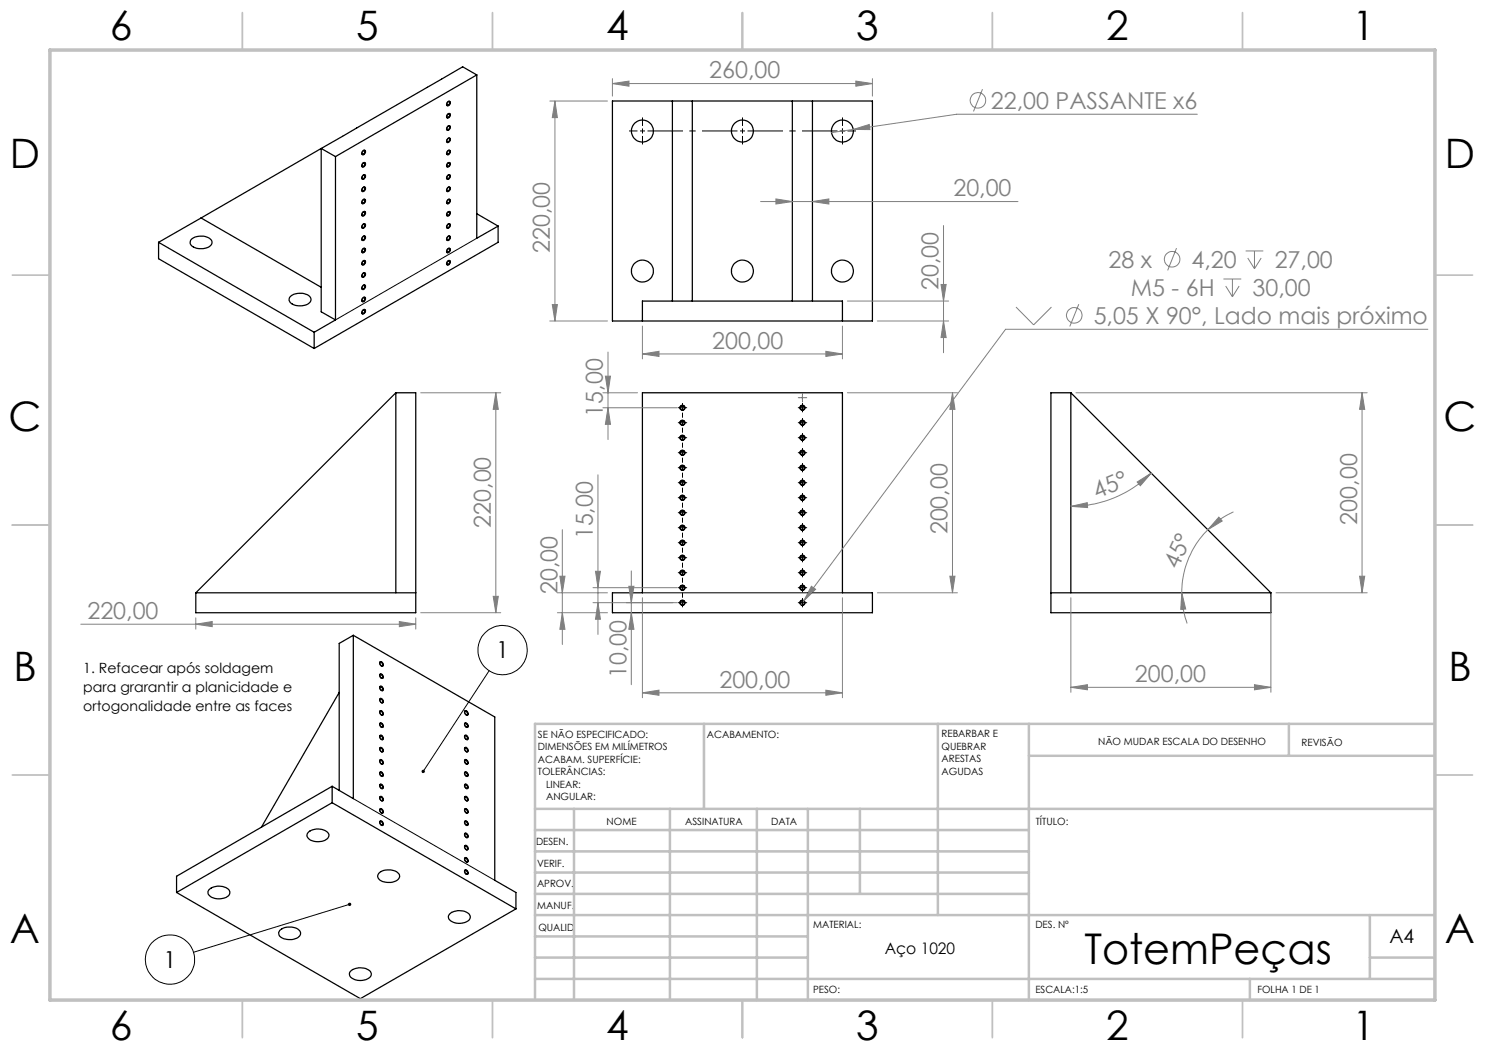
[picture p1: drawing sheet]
<svg xmlns="http://www.w3.org/2000/svg" width="297mm" height="210mm" viewBox="0 0 297 210" stroke-linecap="round" stroke-linejoin="round" font-family="sans-serif">
<g fill="none" stroke="#000" stroke-width=".25">
<path d="M95.4 15v32.7l4.2-2.5M95.4 15l-28.3 16.3M95.4 15l-2.9-1.6-28.3 16.3M64.2 29.7l2.9 1.6M64.2 29.7v32.7l2.9 1.6M64.2 29.7l-24 13.9M67.1 31.3v32.7M72.7 39.9h.1a.45 .45 0 0 1 .3 .5 .45 .45 0 0 1-.4 .3 .41 .41 0 0 1-.4-.4 .41 .41 0 0 1 .4-.4zM72.7 37.5l.1-.1a.45 .45 0 0 1 .3 .5 .45 .45 0 0 1-.4 .4 .42 .42 0 0 1-.3-.4 .42 .42 0 0 1 .3-.4zM72.7 35.1l.1-.1a.41 .41 0 0 1 .3 .4 .41 .41 0 0 1-.3 .4l-.1 .1a.42 .42 0 0 1-.3-.4 .42 .42 0 0 1 .3-.4zM72.7 32.6l.1-.1a.45 .45 0 0 1 .3 .5 .45 .45 0 0 1-.4 .4 .42 .42 0 0 1-.3-.4 .42 .42 0 0 1 .3-.4zM72.7 30.2l.1-.1a.41 .41 0 0 1 .3 .4 .41 .41 0 0 1-.3 .4l-.1 .1a.42 .42 0 0 1-.3-.4 .42 .42 0 0 1 .3-.4z"/>
<path d="M72.7 30.1h.1a.38 .38 0 0 1 .1 .5 .38 .38 0 0 1-.5 .1M72.7 32.6a.34 .34 0 0 1 .3 .3 .34 .34 0 0 1-.3 .4h-.2l-.1-.2M72.7 35h.1a.38 .38 0 0 1 .1 .5 .38 .38 0 0 1-.5 .1M72.7 37.5h.1a.37 .37 0 0 1 .1 .5 .37 .37 0 0 1-.5 .1v-.1M72.7 39.9h.1a.38 .38 0 0 1 .1 .5 .38 .38 0 0 1-.5 .1M89.5 37.6l.3-.2a.45 .45 0 0 1 .3 .5 .45 .45 0 0 1-.5 .4h-.2v-.2zM89.5 35.2l.3-.2a.41 .41 0 0 1 .3 .4 .41 .41 0 0 1-.3 .4h-.4zM89.5 32.7l.3-.2a.45 .45 0 0 1 .3 .5 .45 .45 0 0 1-.5 .4h-.2v-.2zM89.5 30.3l.3-.2a.41 .41 0 0 1 .3 .4 .41 .41 0 0 1-.3 .4h-.4zM89.5 25.4a.31 .31 0 0 1 .5-.2 .31 .31 0 0 1 0 .5l-.2 .3h-.4v-.2zM89.6 27.7l.2-.1a.45 .45 0 0 1 .3 .5 .45 .45 0 0 1-.5 .4 .41 .41 0 0 1-.3-.4 .41 .41 0 0 1 .3-.4zM89.6 22.8l.2-.1a.45 .45 0 0 1 .3 .5 .45 .45 0 0 1-.5 .4 .41 .41 0 0 1-.3-.4 .41 .41 0 0 1 .3-.4z"/>
<path d="M89.6 20.3h.2a.45 .45 0 0 1 .3 .5 .45 .45 0 0 1-.5 .4 .42 .42 0 0 1-.3-.4 .42 .42 0 0 1 .3-.5zM89.7 20.3h.1a.37 .37 0 0 1 .1 .5 .37 .37 0 0 1-.5 .1M89.7 22.8a.34 .34 0 0 1 .3 .3 .34 .34 0 0 1-.3 .4h-.2l-.1-.2M89.7 25.2h.1a.37 .37 0 0 1 .1 .5 .37 .37 0 0 1-.5 .1M89.7 27.7a.34 .34 0 0 1 .3 .3 .34 .34 0 0 1-.3 .4h-.2l-.1-.2M89.7 30.1h.1a.38 .38 0 0 1 .1 .5 .38 .38 0 0 1-.5 .1M89.7 32.6a.34 .34 0 0 1 .3 .3 .34 .34 0 0 1-.3 .4h-.2l-.1-.2M89.7 35h.1a.38 .38 0 0 1 .1 .5 .38 .38 0 0 1-.5 .1M89.7 37.5a.37 .37 0 0 1 .3 .4 .37 .37 0 0 1-.4 .3l-.2-.2M89.7 39.9h.1a.38 .38 0 0 1 .1 .5 .38 .38 0 0 1-.5 .1M122.5 20.2h52v44h-52zM134.5 20.2v40"/>
<path d="M138.5 20.2v40M158.5 20.2v40M162.5 20.2v40M31.7 48.5l31.1 18M31.7 48.5v3.2l31.1 18M38.3 47.9a3.2 3.2 0 0 1 4 .1 1.09 1.09 0 0 1-1 1.6 2.65 2.65 0 0 1-3.3-.9zM40.2 43.6l24 13.9M40.2 43.6l-8.5 4.9M58.1 59.3a3.1 3.1 0 0 1 4 .1 1.22 1.22 0 0 1-1.4 1.7 2.55 2.55 0 0 1-2.9-1l.1-.6zM72.7 59.5h.1a.45 .45 0 0 1 .3 .5 .45 .45 0 0 1-.4 .4 .42 .42 0 0 1-.3-.5 .42 .42 0 0 1 .3-.4zM72.7 57.1l.1-.1a.48 .48 0 0 1 .3 .6 .48 .48 0 0 1-.6 .3l-.1-.4zM72.7 54.6h.1a.45 .45 0 0 1 .3 .5 .45 .45 0 0 1-.4 .3 .42 .42 0 0 1-.3-.4 .42 .42 0 0 1 .3-.4z"/>
<path d="M72.7 52.2l.1-.1a.41 .41 0 0 1 .3 .4 .41 .41 0 0 1-.3 .4l-.1 .1a.42 .42 0 0 1-.3-.4 .42 .42 0 0 1 .3-.4zM72.7 49.7h.1a.45 .45 0 0 1 .3 .5 .45 .45 0 0 1-.4 .3 .41 .41 0 0 1-.4-.4 .41 .41 0 0 1 .4-.4zM72.7 47.3l.1-.1a.41 .41 0 0 1 .3 .4 .41 .41 0 0 1-.3 .4l-.1 .1a.42 .42 0 0 1-.3-.4 .42 .42 0 0 1 .3-.4zM72.7 44.8h.1a.45 .45 0 0 1 .3 .5 .45 .45 0 0 1-.4 .3 .41 .41 0 0 1-.4-.4 .41 .41 0 0 1 .4-.4zM72.7 42.4l.1-.1a.45 .45 0 0 1 .3 .5 .45 .45 0 0 1-.4 .4 .42 .42 0 0 1-.3-.4 .42 .42 0 0 1 .3-.4zM72.7 42.4h.1a.37 .37 0 0 1 .1 .5 .37 .37 0 0 1-.5 .1v-.1M72.7 44.8a.34 .34 0 0 1 .3 .4 .34 .34 0 0 1-.3 .3l-.2 .1-.1-.2M72.7 47.3l.1-.1a.38 .38 0 0 1 .1 .5 .38 .38 0 0 1-.5 .2v-.1M72.7 49.7a.34 .34 0 0 1 .3 .4 .34 .34 0 0 1-.3 .3h-.2l-.1-.1M72.7 52.2l.1-.1a.38 .38 0 0 1 .1 .6 .38 .38 0 0 1-.5 .1v-.1M72.7 54.6a.37 .37 0 0 1 .3 .4 .37 .37 0 0 1-.4 .3l-.2-.1M72.7 57.1l.1-.1a.38 .38 0 0 1 .1 .6 .38 .38 0 0 1-.5 .1v-.1"/>
<path d="M72.7 59.5h.1a.37 .37 0 0 1 .1 .5 .37 .37 0 0 1-.5 .1M89.5 52.3l.3-.2a.41 .41 0 0 1 .3 .4 .41 .41 0 0 1-.3 .4h-.4zM89.5 47.4l.4-.2a.49 .49 0 0 1 .1 .6 .49 .49 0 0 1-.6 .2zM89.5 42.5a.31 .31 0 0 1 .5-.2 .31 .31 0 0 1 0 .6l-.2 .2-.4 .1v-.2zM89.5 40.1l.3-.2a.48 .48 0 0 1 .2 .6 .48 .48 0 0 1-.6 .2v-.2zM89.6 49.7h.2a.45 .45 0 0 1 .3 .5 .45 .45 0 0 1-.5 .3 .41 .41 0 0 1-.3-.4 .41 .41 0 0 1 .3-.4zM89.6 44.8h.2a.45 .45 0 0 1 .3 .5 .45 .45 0 0 1-.5 .3 .41 .41 0 0 1-.3-.4 .41 .41 0 0 1 .3-.4zM89.7 42.4h.1a.37 .37 0 0 1 .1 .5 .37 .37 0 0 1-.5 .1v-.1M89.7 44.8a.34 .34 0 0 1 .3 .4 .34 .34 0 0 1-.3 .3l-.2 .1-.1-.2M89.7 47.3l.1-.1a.38 .38 0 0 1 .1 .5 .38 .38 0 0 1-.5 .2v-.1M89.7 49.7a.34 .34 0 0 1 .3 .4 .34 .34 0 0 1-.3 .3h-.2l-.1-.1M89.7 52.2l.1-.1a.38 .38 0 0 1 .1 .6 .38 .38 0 0 1-.5 .1v-.1"/>
<path d="M95.4 42.7l4.2 2.5M99.6 45.2v3.3l-36.8 21.2M62.8 66.5v3.2M67.1 64l-4.3 2.5M72.7 62l.1-.1a.45 .45 0 0 1 .3 .5 .45 .45 0 0 1-.4 .4 .41 .41 0 0 1-.4-.4 .41 .41 0 0 1 .4-.4zM72.7 62a.34 .34 0 0 1 .3 .3 .34 .34 0 0 1-.3 .3l-.2 .1-.1-.2M79.2 78.6h3.9v43.9h-43.9v-3.9M79.2 78.6v40M79.2 78.6l-40 40M128.5 78.6h40v40h6v3.9h-52v-3.9h6zM128.5 64.2v-4h40v4M214.2 78.6h-4v43.9h44v-3.9"/>
<path d="M214.2 78.6v40M214.2 78.6l40 40M39.2 118.6h43.9M210.2 118.6h44M67.8 138.5l-15.5 26.9M70.7 127.1l28.3 16.3v32.7l4.2 2.4v3.3M70.7 127.1v32.6l-4.3-2.4M70.7 127.1l-2.9 1.6v29.4M76 140v-.1a.37 .37 0 0 1 .5 .1 .37 .37 0 0 1-.1 .5h-.1M76 137.5a.38 .38 0 0 1 .5 .1 .38 .38 0 0 1-.1 .5h-.1M76 135.1v-.1a.37 .37 0 0 1 .5 .1 .37 .37 0 0 1-.1 .5h-.1M76 132.6a.38 .38 0 0 1 .5 .1 .38 .38 0 0 1-.1 .5h-.1"/>
<path d="M76 132.4a.49 .49 0 0 1 .6 .2 .49 .49 0 0 1-.1 .6l-.4-.2zM76.1 139.7a.52 .52 0 0 1 .5 .3 .52 .52 0 0 1-.1 .6 .64 .64 0 0 1-.4-.9zM76.1 137.3a.52 .52 0 0 1 .5 .3 .52 .52 0 0 1-.1 .5 .64 .64 0 0 1-.4-.8zM76.1 134.8a.52 .52 0 0 1 .5 .3 .52 .52 0 0 1-.1 .6 .64 .64 0 0 1-.4-.9zM66.4 157.3v3.2M66.4 157.3l-31.1 18v3.2M76 159.6v-.1a.38 .38 0 0 1 .5 .1 .38 .38 0 0 1-.1 .6l-.1-.1M76 157.1a.37 .37 0 0 1 .5 .1 .37 .37 0 0 1-.1 .5l-.1-.1M76 154.6a.38 .38 0 0 1 .5 .1 .38 .38 0 0 1-.1 .5h-.1M76 152.2v-.1a.41 .41 0 0 1 .5 .2 .41 .41 0 0 1-.1 .5h-.1M76 149.7a.38 .38 0 0 1 .5 .1 .38 .38 0 0 1-.1 .5h-.1M76 147.3v-.1a.41 .41 0 0 1 .5 .2 .41 .41 0 0 1-.1 .5h-.1"/>
<path d="M76 144.8a.38 .38 0 0 1 .5 0 .38 .38 0 0 1 0 .5l-.2 .1M76 142.4a.38 .38 0 0 1 .5 .1 .38 .38 0 0 1-.1 .5h-.1M76 147.1a.48 .48 0 0 1 .6 .2 .48 .48 0 0 1-.1 .6l-.4-.2zM76 142.2a.49 .49 0 0 1 .6 .2 .49 .49 0 0 1-.1 .6l-.4-.2zM76.1 159.3a.52 .52 0 0 1 .5 .3 .52 .52 0 0 1-.1 .6 .64 .64 0 0 1-.4-.9zM76.1 156.8a.52 .52 0 0 1 .5 .3 .52 .52 0 0 1-.1 .6 .64 .64 0 0 1-.4-.9zM76.1 154.4a.52 .52 0 0 1 .5 .3 .52 .52 0 0 1-.1 .6 .64 .64 0 0 1-.4-.9zM76.1 151.9a.54 .54 0 0 1 .5 .3 .54 .54 0 0 1-.1 .7 .66 .66 0 0 1-.4-1zM76.1 149.5a.52 .52 0 0 1 .5 .3 .52 .52 0 0 1-.1 .6 .64 .64 0 0 1-.4-.9zM76.1 144.6a.52 .52 0 0 1 .5 .3 .52 .52 0 0 1-.1 .6 .64 .64 0 0 1-.4-.9zM92.9 159.6v-.1a.38 .38 0 0 1 .6 .1 .38 .38 0 0 1-.2 .6l-.1-.1M92.9 157.1a.37 .37 0 0 1 .5 .1 .37 .37 0 0 1-.1 .5l-.1-.1"/>
<path d="M92.9 154.6a.38 .38 0 0 1 .6 .1 .38 .38 0 0 1-.2 .5h-.1M92.9 152.2a.37 .37 0 0 1 .5 .1 .37 .37 0 0 1-.1 .5h-.1M92.9 149.7a.38 .38 0 0 1 .6 .1 .38 .38 0 0 1-.2 .5h-.1M92.9 147.3l.1-.1a.41 .41 0 0 1 .4 .2 .41 .41 0 0 1-.1 .5h-.1M92.9 144.8a.38 .38 0 0 1 .5 0 .38 .38 0 0 1 .1 .5l-.3 .1M92.9 142.4a.38 .38 0 0 1 .6 .1 .38 .38 0 0 1-.2 .5h-.1M93 159.4a.49 .49 0 0 1 .5 .2 .49 .49 0 0 1 0 .6l-.4-.2zM93 147.1a.48 .48 0 0 1 .6 .2 .48 .48 0 0 1-.1 .6l-.4-.2zM93 142.2a.48 .48 0 0 1 .6 .2 .48 .48 0 0 1-.1 .6l-.4-.2zM93 156.8a.52 .52 0 0 1 .5 .3 .52 .52 0 0 1 0 .6 .64 .64 0 0 1-.5-.9zM93 154.4a.52 .52 0 0 1 .5 .3 .52 .52 0 0 1 0 .6 .64 .64 0 0 1-.5-.9zM93 151.9a.52 .52 0 0 1 .5 .3 .52 .52 0 0 1 0 .6 .64 .64 0 0 1-.5-.9z"/>
<path d="M93 149.5a.52 .52 0 0 1 .5 .3 .52 .52 0 0 1 0 .6 .64 .64 0 0 1-.5-.9zM93 144.6a.52 .52 0 0 1 .5 .3 .52 .52 0 0 1 0 .6 .64 .64 0 0 1-.5-.9zM35.3 178.5l36.8 21.2 31.1-17.9M41.8 177.9a2.95 2.95 0 0 1 4.1 .3 1.18 1.18 0 0 1-1.3 1.5 2.68 2.68 0 0 1-3-1v-.4zM61.6 166.5a2.95 2.95 0 0 1 4.1 .2 1.27 1.27 0 0 1-1.3 1.6 2.43 2.43 0 0 1-3-1.2zM66.4 160.5l36.8 21.3M66.4 160.5l-31.1 18M75.8 174.7a3.1 3.1 0 0 1 4.1 .2 1.27 1.27 0 0 1-1.3 1.5 2.77 2.77 0 0 1-3-.9v-.5zM76 164.5v-.1a.38 .38 0 0 1 .5 .1 .38 .38 0 0 1-.1 .6l-.1-.1M76 162a.37 .37 0 0 1 .5 .1 .37 .37 0 0 1-.1 .5h-.1M76.1 164.2a.52 .52 0 0 1 .5 .3 .52 .52 0 0 1-.1 .6 .64 .64 0 0 1-.4-.9zM76.1 161.7a.52 .52 0 0 1 .5 .3 .52 .52 0 0 1-.1 .6 .64 .64 0 0 1-.4-.9z"/>
<path d="M92.9 174.3v-.1a.37 .37 0 0 1 .5 .1 .37 .37 0 0 1-.1 .5h-.1M92.9 171.8a.38 .38 0 0 1 .6 .1 .38 .38 0 0 1-.2 .5h-.1M92.9 169.4l.1-.2a.41 .41 0 0 1 .4 .2 .41 .41 0 0 1-.1 .5h-.1M92.9 166.9a.39 .39 0 0 1 .5 0 .39 .39 0 0 1 .1 .5l-.3 .1M92.9 164.5l.1-.2a.41 .41 0 0 1 .4 .2 .41 .41 0 0 1-.1 .5h-.1M92.9 162a.38 .38 0 0 1 .5 0 .38 .38 0 0 1 .1 .5l-.3 .1M93 171.6a.49 .49 0 0 1 .5 .2 .49 .49 0 0 1 0 .6l-.4-.2zM93 169.2a.49 .49 0 0 1 .5 .1 .49 .49 0 0 1 .1 .6 .49 .49 0 0 1-.6-.1 .49 .49 0 0 1 0-.6zM93 164.3a.48 .48 0 0 1 .6 .2 .48 .48 0 0 1-.1 .6l-.4-.2zM93 174a.52 .52 0 0 1 .5 .3 .52 .52 0 0 1 0 .6 .64 .64 0 0 1-.5-.9zM93 166.6a.52 .52 0 0 1 .5 .3 .52 .52 0 0 1 0 .6 .64 .64 0 0 1-.5-.9zM93 161.7a.52 .52 0 0 1 .5 .3 .52 .52 0 0 1 0 .6 .64 .64 0 0 1-.5-.9z"/>
<path d="M56 186.1a3.2 3.2 0 0 1 3.9 .1 1.03 1.03 0 0 1-.8 1.5 3.1 3.1 0 0 1-3.3-.6l-.1-.6zM70.1 194.3a2.95 2.95 0 0 1 4.1 .2 1.12 1.12 0 0 1-1 1.4 2.66 2.66 0 0 1-3.3-.9v-.3zM89.9 182.8a2.95 2.95 0 0 1 4.1 .3 1.2 1.2 0 0 1-1.3 1.5 2.62 2.62 0 0 1-3-1v-.4z"/>
<circle cx="128.5" cy="26.2" r="2.19"/>
<circle cx="148.5" cy="26.2" r="2.19"/>
<circle cx="168.5" cy="26.2" r="2.19"/>
<circle cx="128.5" cy="54.2" r="2.19"/>
<circle cx="148.5" cy="54.2" r="2.19"/>
<circle cx="168.5" cy="54.2" r="2.19"/>
<circle cx="136.5" cy="93.6" r=".5"/>
<circle cx="136.5" cy="96.6" r=".5"/>
<circle cx="136.5" cy="99.6" r=".5"/>
<circle cx="136.5" cy="84.6" r=".49"/>
<circle cx="136.5" cy="81.6" r=".49"/>
<circle cx="136.5" cy="87.6" r=".49"/>
<circle cx="136.5" cy="90.5" r=".49"/>
<circle cx="136.5" cy="87.6" r=".42"/>
<circle cx="136.5" cy="99.6" r=".42"/>
<circle cx="136.5" cy="84.6" r=".42"/>
<circle cx="136.5" cy="90.6" r=".42"/>
<circle cx="136.5" cy="93.6" r=".42"/>
<circle cx="136.5" cy="96.6" r=".42"/>
<circle cx="136.5" cy="81.6" r=".41"/>
<circle cx="160.5" cy="93.6" r=".5"/>
<circle cx="160.5" cy="96.6" r=".5"/>
<circle cx="160.5" cy="99.6" r=".5"/>
<circle cx="160.5" cy="84.6" r=".49"/>
<circle cx="160.5" cy="81.6" r=".49"/>
<circle cx="160.5" cy="87.6" r=".49"/>
<circle cx="160.5" cy="90.5" r=".49"/>
<circle cx="160.5" cy="87.6" r=".42"/>
<circle cx="160.5" cy="84.6" r=".42"/>
<circle cx="160.5" cy="90.6" r=".42"/>
<circle cx="160.5" cy="99.6" r=".42"/>
<circle cx="160.5" cy="93.6" r=".42"/>
<circle cx="160.5" cy="96.6" r=".42"/>
<circle cx="160.5" cy="81.6" r=".41"/>
<circle cx="136.5" cy="108.6" r=".5"/>
<circle cx="136.5" cy="114.6" r=".5"/>
<circle cx="136.5" cy="105.6" r=".5"/>
<circle cx="136.5" cy="102.6" r=".5"/>
<circle cx="136.5" cy="111.6" r=".5"/>
<circle cx="136.5" cy="117.6" r=".5"/>
<circle cx="136.5" cy="102.6" r=".42"/>
<circle cx="136.5" cy="117.6" r=".42"/>
<circle cx="136.5" cy="108.6" r=".42"/>
<circle cx="136.5" cy="114.6" r=".42"/>
<circle cx="136.5" cy="111.6" r=".42"/>
<circle cx="136.5" cy="105.6" r=".42"/>
<circle cx="160.5" cy="114.6" r=".5"/>
<circle cx="160.5" cy="111.6" r=".5"/>
<circle cx="160.5" cy="105.6" r=".5"/>
<circle cx="160.5" cy="102.6" r=".5"/>
<circle cx="160.5" cy="108.6" r=".5"/>
<circle cx="160.5" cy="117.6" r=".5"/>
<circle cx="160.5" cy="102.6" r=".42"/>
<circle cx="160.5" cy="114.6" r=".42"/>
<circle cx="160.5" cy="105.6" r=".42"/>
<circle cx="160.5" cy="117.6" r=".42"/>
<circle cx="160.5" cy="108.6" r=".42"/>
<circle cx="160.5" cy="111.6" r=".42"/>
<circle cx="136.5" cy="120.6" r=".5"/>
<circle cx="136.5" cy="120.6" r=".42"/>
<circle cx="160.5" cy="120.6" r=".5"/>
<circle cx="160.5" cy="120.6" r=".42"/>
</g>
<g fill="none" stroke="#808080" stroke-width=".2">
<path d="M122.5 16.7l3.3-.5v1zM122.5 15.7v3.5M122.5 16.7h52M171.2 16.2l3.3 .5-3.3 .5zM174.5 15.7v3.5M196.5 17.8l-1.8 4.5M110 20.2h11.5M111 20.2v44M111 20.2l.5 3.3h-1zM155.2 39.8l3.3 .5-3.3 .5zM170.7 25.9l3.1-1 .2 1zM239.5 22.9h-48.2l-25 3.6"/>
<path d="M152.1 40.3h51.5M162.5 40.3l3.3-.5v1zM188.2 56.9h1l-.5 3.3zM188.7 45.1v25.4M235.3 49.6l-1.8 4.5M244.7 55.8h3.5M245.1 57.2l1.4 2.2M246.5 55.8v3.6M247.8 57.2l-1.3 2.2M249.1 50.2h3.6M249.6 51.6l1.3 2.2M250.9 50.2v3.6"/>
<path d="M252.2 51.6l-1.3 2.2M84.1 78.6h16.1M99.2 78.6l.5 3.3h-1.1zM99.2 78.6v43.9M110 64.2h11.5M110.5 60.9h1l-.5 3.3zM120.6 78.6h6.9M121.1 75.2h1l-.5 3.4zM121.6 70.4v17.5M128.5 70.8l3.3-.5v1zM128.5 65.2v6.6M128.5 70.8h40"/>
<path d="M165.2 70.3l3.3 .5-3.3 .5zM168.5 65.2v6.6M169.5 78.6h22M169.5 60.2h20.2M175.5 64.2h14.2M188.7 64.2l.5 3.3h-1zM190.5 78.6v40M190.5 78.6l.5 3.3h-1zM203.2 61.4l3.5 3.6 3.6-3.6M215.2 78.6h58.2M215.8 60.8l-1.8 4.5M272.4 78.6v40"/>
<path d="M272.4 78.6l.5 3.3h-1zM285.6 65.9h-84.5l-40.4 54.3M119.6 95v31.9M120.6 81.6h14.9M121.6 81.6l.5 3.3h-1zM227.4 96.4l2.9-1.8-2.2 2.5zM230.3 94.6a22.7 22.7 0 0 1-16.1 6.7M98.6 119.3h1.1l-.5 3.2zM111.5 118.6h10M112 115.2h1l-.5 3.4zM112.5 105.9v23M118.6 117.5h16.9"/>
<path d="M119.1 114.3h1l-.5 3.2zM125.8 117.3h1l-.5 3.2zM126.3 114.2v22.7M128.5 119.5v20.1M162.3 117.3l.8 .6-2.4 2.3zM168.5 119.5v20.1M175.5 118.6h16M190 115.2h1l-.5 3.4zM214.2 101.3l3.3-.8v1zM214.2 119.5v19M236.4 118.6l.7 3.2-1 .1zM236.4 118.6a17.2 17.2 0 0 0 1 6.1"/>
<path d="M241.6 105.9a17.5 17.5 0 0 0-5.2 12.7M243.8 103.4l.6 .8-2.8 1.7zM246.7 102.4a17.6 17.6 0 0 0-5.1 3.5M254.2 119.5v19M255.2 118.6h18.2M271.9 115.2h1l-.5 3.4zM16.2 124.8h66.9M39.2 124.8l3.2-.5v1zM39.2 123.6v2.2M79.9 124.3l3.2 .5-3.2 .5zM83.1 123.6v2.2M84.1 122.5h16.1"/>
<path d="M111.5 122.5h10M112.5 122.5l.5 3.4h-1zM118.6 120.5h16.9M119.6 120.5l.5 3.4h-1zM126.3 122.5l.5 3.4h-1zM128.5 138.6l3.3-.6v1.1zM128.5 138.6h40M160.7 120.2l-.5 .7M165.2 138l3.3 .6-3.3 .5zM214.2 137.5l3.3-.6v1.1zM214.2 137.5h40M250.9 136.9l3.3 .6-3.3 .5z"/>
<circle cx="195.6" cy="20.1" r="1.56"/>
<circle cx="234.4" cy="51.8" r="1.55"/>
<circle cx="214.9" cy="63.1" r="1.55"/>
</g>
<g fill="none" stroke="#000" stroke-width=".2">
<path d="M72.5 37.6l.1-.1a.29 .29 0 0 1 .5 0 .29 .29 0 0 1-.1 .5 .34 .34 0 0 1-.6 .3 .34 .34 0 0 1 .1-.6zM72.6 35.1a.28 .28 0 0 1 .4-.1 .28 .28 0 0 1 0 .4v.1a.34 .34 0 0 1-.6 .3 .34 .34 0 0 1 .1-.6zM72.6 32.6a.29 .29 0 0 1 .5 0 .29 .29 0 0 1-.1 .4 .36 .36 0 0 1-.6 .4 .34 .34 0 0 1 .1-.6zM72.6 30.2a.32 .32 0 0 1 .5 0 .32 .32 0 0 1-.2 .5 .3 .3 0 0 1-.5 .2 .3 .3 0 0 1 0-.5zM89.5 20.4l.1-.1a.29 .29 0 0 1 .4 .1 .29 .29 0 0 1-.1 .4l-.3 .3a.32 .32 0 0 1-.4-.2 .32 .32 0 0 1 .2-.4zM89.5 22.9a.32 .32 0 0 1 .5-.2 .32 .32 0 0 1-.1 .6 .34 .34 0 0 1-.5 .3 .34 .34 0 0 1 0-.6zM89.5 37.6l.1-.1a.29 .29 0 0 1 .4 0 .29 .29 0 0 1-.1 .5 .34 .34 0 0 1-.5 .3 .34 .34 0 0 1 0-.6zM89.5 25.3a.31 .31 0 0 1 .5-.1 .31 .31 0 0 1-.1 .5l-.3 .3a.32 .32 0 0 1-.4-.2 .32 .32 0 0 1 .2-.4zM89.5 27.8a.32 .32 0 0 1 .5-.1 .32 .32 0 0 1-.1 .5 .34 .34 0 0 1-.5 .3 .34 .34 0 0 1 0-.6zM89.5 30.2a.32 .32 0 0 1 .5 0 .32 .32 0 0 1-.1 .5 .3 .3 0 0 1-.5 .2 .3 .3 0 0 1 0-.5zM89.5 32.6h.1a.29 .29 0 0 1 .4 0 .29 .29 0 0 1-.1 .4 .34 .34 0 0 1-.5 .4 .34 .34 0 0 1 0-.6zM89.5 35.1a.28 .28 0 0 1 .5-.1 .28 .28 0 0 1 0 .4l-.1 .1a.34 .34 0 0 1-.5 .3 .34 .34 0 0 1 0-.6z"/>
<path d="M168 26.2h1M168.5 25.7v1M72.5 59.6l.1-.1a.29 .29 0 0 1 .5 .1 .29 .29 0 0 1-.1 .4l-.3 .3a.32 .32 0 0 1-.4-.2 .32 .32 0 0 1 .2-.4zM72.5 44.9a.32 .32 0 0 1 .5-.1 .32 .32 0 0 1 0 .5 .34 .34 0 0 1-.6 .3 .34 .34 0 0 1 .1-.6zM72.5 42.5l.1-.1a.31 .31 0 0 1 .4 0 .31 .31 0 0 1 0 .5l-.3 .2a.32 .32 0 0 1-.4-.2 .32 .32 0 0 1 .2-.4zM72.5 40a.32 .32 0 0 1 .5-.1 .32 .32 0 0 1 0 .5 .34 .34 0 0 1-.6 .3 .34 .34 0 0 1 .1-.6zM72.5 54.7l.1-.1a.29 .29 0 0 1 .5 .1 .29 .29 0 0 1-.1 .4 .34 .34 0 0 1-.6 .3 .34 .34 0 0 1 .1-.6zM72.5 52.3a.33 .33 0 0 1 .5-.1 .33 .33 0 0 1-.1 .5 .3 .3 0 0 1-.5 .2 .3 .3 0 0 1 0-.5zM72.6 49.7a.31 .31 0 0 1 .5 .1 .31 .31 0 0 1-.1 .4 .34 .34 0 0 1-.6 .3 .34 .34 0 0 1 .1-.6zM72.6 47.2a.33 .33 0 0 1 .5 .2 .33 .33 0 0 1-.2 .4 .3 .3 0 0 1-.5 .2 .3 .3 0 0 1 0-.5zM72.6 57a.35 .35 0 0 1 .5 .3 .35 .35 0 0 1-.3 .4 .29 .29 0 0 1-.4 .1 .29 .29 0 0 1 0-.4zM89.5 49.8l.1-.1a.31 .31 0 0 1 .4 .1 .31 .31 0 0 1-.1 .4 .34 .34 0 0 1-.5 .3 .34 .34 0 0 1 0-.6z"/>
<path d="M89.5 47.4v-.1a.31 .31 0 0 1 .5 0 .31 .31 0 0 1-.1 .5 .34 .34 0 0 1-.5 .2 .34 .34 0 0 1 0-.6zM89.5 44.9a.32 .32 0 0 1 .5-.1 .32 .32 0 0 1-.1 .5 .34 .34 0 0 1-.5 .3 .34 .34 0 0 1 0-.6zM89.5 40a.32 .32 0 0 1 .5-.1 .32 .32 0 0 1-.1 .5 .34 .34 0 0 1-.5 .3 .34 .34 0 0 1 0-.6zM89.5 42.5l.1-.1a.29 .29 0 0 1 .4 0 .29 .29 0 0 1-.1 .5l-.3 .2a.32 .32 0 0 1-.4-.2 .32 .32 0 0 1 .2-.4zM89.5 52.3a.33 .33 0 0 1 .5-.1 .33 .33 0 0 1-.1 .5 .3 .3 0 0 1-.5 .2 .3 .3 0 0 1 0-.5zM95.4 47.7l-28.3 16.3M72.6 61.9a.33 .33 0 0 1 .5 .2 .33 .33 0 0 1-.2 .4l-.1 .1a.27 .27 0 0 1-.4 .1 .27 .27 0 0 1 0-.4zM136 87.7a.51 .51 0 0 1 .4-.6 .51 .51 0 0 1 .6 .5 .51 .51 0 0 1-.7 .4M136 99.7a.51 .51 0 0 1 .4-.7 .51 .51 0 0 1 .6 .6 .51 .51 0 0 1-.7 .4M136 84.7a.51 .51 0 0 1 .4-.6 .51 .51 0 0 1 .6 .5 .51 .51 0 0 1-.7 .4M136 96.7a.51 .51 0 0 1 .4-.7 .51 .51 0 0 1 .6 .6 .51 .51 0 0 1-.7 .4M136 81.7a.51 .51 0 0 1 .4-.6 .51 .51 0 0 1 .6 .5 .51 .51 0 0 1-.7 .4"/>
<path d="M136 90.7a.51 .51 0 0 1 .4-.6 .51 .51 0 0 1 .6 .5 .51 .51 0 0 1-.7 .4M136 93.7a.51 .51 0 0 1 .4-.7 .51 .51 0 0 1 .6 .6 .51 .51 0 0 1-.7 .4M160 99.5h1M160 96.5h1M160 93.5h1M160 90.5h1M160 87.6h1M160 84.6h1M160 81.6h1M160 81.7a.51 .51 0 0 1 .4-.6 .51 .51 0 0 1 .6 .5 .51 .51 0 0 1-.7 .4M160 84.7a.51 .51 0 0 1 .4-.6 .51 .51 0 0 1 .6 .5 .51 .51 0 0 1-.7 .4M160 93.7a.51 .51 0 0 1 .4-.7 .51 .51 0 0 1 .6 .6 .51 .51 0 0 1-.7 .4"/>
<path d="M160 96.7a.51 .51 0 0 1 .4-.7 .51 .51 0 0 1 .6 .6 .51 .51 0 0 1-.7 .4M160 99.7a.51 .51 0 0 1 .4-.7 .51 .51 0 0 1 .6 .6 .51 .51 0 0 1-.7 .4M160 87.7a.51 .51 0 0 1 .4-.6 .51 .51 0 0 1 .6 .5 .51 .51 0 0 1-.7 .4M160 90.7a.51 .51 0 0 1 .4-.6 .51 .51 0 0 1 .6 .5 .51 .51 0 0 1-.7 .4M160.5 81.1v.9M160.5 84.1v.9M160.5 87.1v.9M160.5 90.1v.9M160.5 93.1v.9M160.5 96.1v.9M160.5 99.1v.9M128.5 118.6h40"/>
<path d="M136 117.5h1M136 117.7a.51 .51 0 0 1 .4-.7 .51 .51 0 0 1 .6 .6 .51 .51 0 0 1-.7 .4M136 102.7a.51 .51 0 0 1 .4-.7 .51 .51 0 0 1 .6 .6 .51 .51 0 0 1-.7 .4M136 111.7a.51 .51 0 0 1 .4-.7 .51 .51 0 0 1 .6 .6 .51 .51 0 0 1-.7 .4M136 114.7a.51 .51 0 0 1 .4-.7 .51 .51 0 0 1 .6 .6 .51 .51 0 0 1-.7 .4M136 108.7a.51 .51 0 0 1 .4-.7 .51 .51 0 0 1 .6 .6 .51 .51 0 0 1-.7 .4M136 105.7a.51 .51 0 0 1 .4-.7 .51 .51 0 0 1 .6 .6 .51 .51 0 0 1-.7 .4M136.5 117v1.1M160 117.5h1M160 114.5h1M160 111.5h1M160 108.5h1"/>
<path d="M160 105.5h1M160 102.5h1M160 117.7a.51 .51 0 0 1 .4-.7 .51 .51 0 0 1 .6 .6 .51 .51 0 0 1-.7 .4M160 114.7a.51 .51 0 0 1 .4-.7 .51 .51 0 0 1 .6 .6 .51 .51 0 0 1-.7 .4M160 111.7a.51 .51 0 0 1 .4-.7 .51 .51 0 0 1 .6 .6 .51 .51 0 0 1-.7 .4M160 105.7a.51 .51 0 0 1 .4-.7 .51 .51 0 0 1 .6 .6 .51 .51 0 0 1-.7 .4M160 108.7a.51 .51 0 0 1 .4-.7 .51 .51 0 0 1 .6 .6 .51 .51 0 0 1-.7 .4M160 102.7a.51 .51 0 0 1 .4-.7 .51 .51 0 0 1 .6 .6 .51 .51 0 0 1-.7 .4M160.5 102.1v.9M160.5 105v1M160.5 108v1.1M160.5 111v1.1"/>
<path d="M160.5 114v1.1M160.5 117v1.1M76 137.3a.52 .52 0 0 1 .5 .3 .52 .52 0 0 1-.1 .6l-.4-.3zM76 139.8a.5 .5 0 0 1 .5 .2 .5 .5 0 0 1-.1 .6l-.4-.3zM76 134.8a.53 .53 0 0 1 .5 .3 .53 .53 0 0 1-.1 .6l-.4-.4zM76 132.4a.55 .55 0 0 1 .5 .3 .55 .55 0 0 1-.1 .6l-.4-.3zM97.8 134.2l-13.2 20.1M136 120.7a.51 .51 0 0 1 .4-.7 .51 .51 0 0 1 .6 .6 .51 .51 0 0 1-.7 .4M160 120.5h1M160 120.7a.51 .51 0 0 1 .4-.7 .51 .51 0 0 1 .6 .6 .51 .51 0 0 1-.7 .4M160.5 120v1.1M70.7 159.7l28.3 16.4"/>
<path d="M76 142.2a.5 .5 0 0 1 .5 .3 .5 .5 0 0 1-.1 .6l-.4-.4zM76 152a.48 .48 0 0 1 .5 .3 .48 .48 0 0 1-.1 .6l-.4-.4zM76 147.1a.52 .52 0 0 1 .5 .3 .52 .52 0 0 1-.1 .6l-.4-.4zM76 144.6a.53 .53 0 0 1 .5 .3 .53 .53 0 0 1-.1 .6l-.4-.3zM76 149.5a.49 .49 0 0 1 .6 .3 .49 .49 0 0 1-.3 .6l-.4-.5zM76 156.9a.53 .53 0 0 1 .5 .3 .53 .53 0 0 1-.1 .6l-.4-.4zM76 159.3a.55 .55 0 0 1 .5 .3 .55 .55 0 0 1-.1 .6l-.4-.3zM76 154.4a.55 .55 0 0 1 .5 .3 .55 .55 0 0 1-.1 .6l-.4-.3zM92.9 142.2a.5 .5 0 0 1 .6 .3 .5 .5 0 0 1-.1 .6l-.4-.4zM92.9 152a.48 .48 0 0 1 .6 .3 .48 .48 0 0 1-.1 .6l-.4-.4zM93 144.6a.51 .51 0 0 1 .5 .3 .51 .51 0 0 1-.1 .6l-.4-.3zM93 147.1a.49 .49 0 0 1 .5 .3 .49 .49 0 0 1-.1 .5l-.5-.3z"/>
<path d="M93 154.4a.53 .53 0 0 1 .5 .3 .53 .53 0 0 1-.1 .6l-.4-.3zM93 156.9a.47 .47 0 0 1 .5 .3 .47 .47 0 0 1-.2 .6l-.4-.4zM93 159.3a.53 .53 0 0 1 .5 .3 .53 .53 0 0 1-.1 .6l-.4-.3zM93 149.5a.53 .53 0 0 1 .5 .3 .53 .53 0 0 1-.1 .6l-.4-.3zM76 164.2a.52 .52 0 0 1 .5 .3 .52 .52 0 0 1-.1 .6l-.4-.4zM76 161.8a.47 .47 0 0 1 .6 .3 .47 .47 0 0 1-.3 .6l-.4-.5zM92.9 169.2a.48 .48 0 0 1 .6 .2 .48 .48 0 0 1-.1 .6l-.4-.3zM93 166.7a.51 .51 0 0 1 .5 .3 .51 .51 0 0 1-.1 .6l-.4-.4zM93 164.2a.51 .51 0 0 1 .5 .3 .51 .51 0 0 1-.1 .6l-.5-.4zM93 171.5a.53 .53 0 0 1 .5 .4 .53 .53 0 0 1-.1 .6l-.4-.4zM93 161.8a.47 .47 0 0 1 .5 .3 .47 .47 0 0 1-.2 .6l-.4-.5zM93 174a.51 .51 0 0 1 .5 .3 .51 .51 0 0 1-.1 .6l-.5-.4z"/>
<path d="M69.9 180.9l-31.2 9.6"/>
<circle cx="100.5" cy="130" r="4.9"/>
<circle cx="34" cy="191.9" r="4.9"/>
</g>
<g fill="none" stroke="#000" stroke-width=".2" stroke-dasharray="15.2 1.3 1.3 1.3" stroke-linecap="butt">
<path d="M127.5 26.2h-1.7M128.5 26.2v-.5M128.5 26.2h-.5M128.5 26.2v.5M128.5 26.2h.5M128.5 25.2v-1.7M128.5 27.2v1.7M148.5 26.2v-.5M148.5 26.2h-.5M148.5 26.2v.5M148.5 26.2h.5M148.5 25.2v-1.7"/>
<path d="M148.5 27.2v1.7M168.5 25.2v-1.7M168.5 27.2v1.7M169.5 26.2h1.7M136 99.5h-.4M136 96.5h-.4M136 93.5h-.4M136 90.5h-.4M136 87.5h-.4M136 84.5h-.4M136 81.5h-.4M136.5 99.5v-.5"/>
<path d="M136.5 99.5h-.5M136.5 99.5v.5M136.5 99.5h.5M136.5 96.5v-.5M136.5 96.5h-.5M136.5 96.5v.5M136.5 96.5h.5M136.5 93.5v-.5M136.5 93.5h-.5M136.5 93.5v.5M136.5 93.5h.5M136.5 90.5v-.5"/>
<path d="M136.5 90.5h-.5M136.5 90.5v.5M136.5 90.5h.5M136.5 87.5v-.5M136.5 87.5h-.5M136.5 87.5v.5M136.5 87.5h.5M136.5 84.5v-.5M136.5 84.5h-.5M136.5 84.5v.5M136.5 84.5h.5M136.5 81.5v-.5"/>
<path d="M136.5 81.5h-.5M136.5 81.5v.5M136.5 81.5h.5M136.5 81v-.4M136.5 98.5v-1M136.5 95.5v-1M136.5 92.5v-1M136.5 89.5v-1M136.5 86.5v-1M136.5 83.5v-1M137 99.5h.4M137 96.5h.4"/>
<path d="M137 93.5h.4M137 90.5h.4M137 87.5h.4M137 84.5h.4M137 81.5h.4M160 99.5h-.4M160 96.5h-.4M160 93.5h-.4M160 90.5h-.4M160 87.5h-.4M160 84.5h-.4M160 81.5h-.4"/>
<path d="M160.5 99v-.4M160.5 96v-.4M160.5 97v.5M160.5 93v-.4M160.5 94v.5M160.5 90v-.4M160.5 91v.5M160.5 87v-.4M160.5 88v.5M160.5 84v-.4M160.5 85v.5M160.5 81v-.4"/>
<path d="M160.5 82v.5M161 99.5h.4M161 96.5h.4M161 93.5h.4M161 90.5h.4M161 87.5h.4M161 84.5h.4M161 81.5h.4M136 117.5h-.4M136 114.5h-.4M136 111.5h-.4M136 108.5h-.4"/>
<path d="M136 105.5h-.4M136 102.5h-.4M136.5 114.5v-.5M136.5 114.5h-.5M136.5 114.5v.5M136.5 114.5h.5M136.5 111.5v-.5M136.5 111.5h-.5M136.5 111.5v.5M136.5 111.5h.5M136.5 108.5v-.5M136.5 108.5h-.5"/>
<path d="M136.5 108.5v.5M136.5 108.5h.5M136.5 105.5v-.5M136.5 105.5h-.5M136.5 105.5v.5M136.5 105.5h.5M136.5 102.5v-.5M136.5 102.5h-.5M136.5 102.5v.5M136.5 102.5h.5M136.5 119.5v-1M136.5 116.5v-1"/>
<path d="M136.5 113.5v-1M136.5 110.5v-1M136.5 107.5v-1M136.5 104.5v-1M136.5 101.5v-1M137 117.5h.4M137 114.5h.4M137 111.5h.4M137 108.5h.4M137 105.5h.4M137 102.5h.4M160 117.5h-.4"/>
<path d="M160 114.5h-.4M160 111.5h-.4M160 108.5h-.4M160 105.5h-.4M160 102.5h-.4M160.5 117v-.4M160.5 118v.5M160.5 114v-.4M160.5 115v.5M160.5 111v-.4M160.5 112v.5M160.5 108v-.4"/>
<path d="M160.5 109v.5M160.5 105v-.4M160.5 106v.5M160.5 102v-.4M160.5 103v.5M160.5 100v.5M161 117.5h.4M161 114.5h.4M161 111.5h.4M161 108.5h.4M161 105.5h.4M161 102.5h.4"/>
<path d="M136 120.5h-.4M136.5 120.5v-.5M136.5 120.5h-.5M136.5 120.5v.5M136.5 120.5h.5M136.5 121v.5M137 120.5h.4M160 120.5h-.4M160.5 120v-.4M160.5 121v.5M161 120.5h.4"/>
</g>
<path d="M129.5 26.2h18M149.5 26.2h18" fill="none" stroke="#000" stroke-width=".2" stroke-dasharray="15.2 1.3 1.3 1.3" stroke-dashoffset="8.1" stroke-linecap="butt"/>
<path d="M160 79.5h-.4M160.5 79v-.4M161 79.5h.4M160.5 80v.5" fill="none" stroke="#808000" stroke-width=".2" stroke-dasharray="15.2 1.3 1.3 1.3" stroke-linecap="butt"/>
<g fill="none" stroke="#c0c0c0" stroke-width=".35">
<path d="M48.5 2.5v7.5M98.5 2.5v7.5M148.5 2.5v7.5M198.5 2.5v7.5M248.5 2.5v7.5M2.5 55h7.5M287 55h7.5M2.5 105h7.5M287 105h7.5M2.5 155h7.5M287 155h7.5M48.5 200v7.5"/>
<path d="M98.5 200v7.5M148.5 200v7.5M198.5 200v7.5M248.5 200v7.5"/>
</g>
<g fill="none" stroke="#c0c0c0" stroke-width=".5">
<path d="M140.8 144.8v17M187.6 144.8v38.2M205.8 144.8v55.2M205.8 151.2h81.2M257.8 144.8v6.4M287 144.8h-180v55.2M107 161.8h180M107 178.8h98.8M107 174.5h98.8M107 170.3h98.8M107 166h98.8M114.8 161.8v38.2"/>
<path d="M134 161.8v38.2M151.4 161.8v38.2M161.6 161.8v38.2M172 161.8v17M107 195.8h180M107 191.5h54.6M107 187.3h54.6M107 183h180M250 195.8v4.2M274 191.5h13M274 183v12.8"/>
</g>
<path d="M10 10h277v190h-277z" fill="none" stroke="#c0c0c0" stroke-width=".7"/>
<path d="M160 79.5h1M160.5 79v1" fill="none" stroke="#808000" stroke-width=".2"/>
<g fill="#808080">
<path d="M165.2 70.3l3.3 .5-3.3 .5zM128.5 70.8l3.3-.5v1zM79.9 124.3l3.2 .5-3.2 .5zM39.2 124.8l3.2-.5v1z"/>
<path d="M162.3 117.3l-1.6 2.9 2.4-2.3zM155.2 39.8l3.3 .5-3.3 .5zM162.5 40.3l3.3-.5v1zM170.7 25.9h3.3l-.2-1z"/>
<path d="M165.2 138l3.3 .6-3.3 .5zM128.5 138.6l3.3-.6v1.1z"/>
<path d="M214.2 101.3l3.3-.8v1zM227.4 96.4l2.9-1.8-2.2 2.5z"/>
<path d="M243.8 103.4l.6 .8-2.8 1.7zM236.4 118.6l.7 3.2-1 .1z"/>
<path d="M110.5 60.9h1l-.5 3.3zM111 20.2l.5 3.3h-1z"/>
<path d="M112.5 122.5l.5 3.4h-1zM112 115.2h1l-.5 3.4zM126.3 122.5l.5 3.4h-1zM125.8 117.3h1l-.5 3.2zM119.6 120.5l.5 3.4h-1zM119.1 114.3h1l-.5 3.2z"/>
<path d="M121.6 81.6l.5 3.3h-1zM121.1 75.2h1l-.5 3.4z"/>
<path d="M190 115.2h1l-.5 3.4zM190.5 78.6l.5 3.3h-1z"/>
<path d="M272.4 78.6l.5 3.3h-1zM271.9 115.2h1l-.5 3.4zM188.2 56.9h1l-.5 3.3zM188.7 64.2l.5 3.3h-1zM99.2 78.6l.5 3.3h-1.1zM98.6 119.3h1.1l-.5 3.2z"/>
<path d="M214.2 137.5l3.3-.6v1.1zM250.9 136.9l3.3 .6-3.3 .5zM122.5 16.7l3.3-.5v1zM171.2 16.2l3.3 .5-3.3 .5z"/>
</g>
<path d="M84.5 154l-.2 .2 .2 .4 .1-.3-.1 .3a.35 .35 0 0 0 .5-.3 .35 .35 0 0 0-.5-.3zM69.6 180.7a.34 .34 0 0 0 .3 .5 .34 .34 0 0 0 .3-.4l-.3 .1 .3-.1a.33 .33 0 0 0-.2-.3 .33 .33 0 0 0-.4 .2z" fill="#000"/>
<text font-size="8.5" x="216.9" y="192.7">TotemPeças</text>
<g font-size="8.1">
<text x="22" y="8">6</text>
<text x="71.2" y="8">5</text>
<text x="121.2" y="8">4</text>
<text x="171.3" y="8">3</text>
<text x="221.3" y="8">2</text>
<text x="270.5" y="8">1</text>
<text x="2" y="33.6">D</text>
<text x="289" y="33.6">D</text>
<text x="1.7" y="86.1">C</text>
<text x="288.7" y="86.1">C</text>
<text x="2.7" y="136.1">B</text>
<text x="289.7" y="136.1">B</text>
<text x="2" y="188.6">A</text>
<text x="289" y="188.6">A</text>
<text x="22" y="208">6</text>
<text x="71.2" y="208">5</text>
<text x="121.2" y="208">4</text>
<text x="171.3" y="208">3</text>
<text x="221.3" y="208">2</text>
<text x="270.5" y="208">1</text>
</g>
<g font-size="4.7" fill="#808080">
<text x="141.9" y="15.7">260,00</text>
<text x="198.2" y="21.8">22,00 PASSANTE x6</text>
<text x="190.7" y="39.3">20,00</text>
<text x="110" y="50.6" transform="rotate(-90 110 50.6)">220,00</text>
<text x="221.7" y="53.5">28 x</text>
<text x="238.3" y="53.5">4,20</text>
<text x="254.9" y="53.5">27,00</text>
<text x="187.7" y="58" transform="rotate(-90 187.7 58)">20,00</text>
<text x="226.1" y="59.2">M5 - 6H</text>
<text x="250.5" y="59.2">30,00</text>
<text x="218.7" y="64.8">5,05 X 90°, Lado mais próximo</text>
<text x="142.5" y="69.8">200,00</text>
<text x="120.6" y="83.3" transform="rotate(-90 120.6 83.3)">15,00</text>
<text x="219.4" y="99.9" transform="rotate(-23 219.4 99.9)">45°</text>
<text x="98.2" y="105.5" transform="rotate(-90 98.2 105.5)">220,00</text>
<text x="118.6" y="107.9" transform="rotate(-90 118.6 107.9)">15,00</text>
<text x="189.5" y="106.9" transform="rotate(-90 189.5 106.9)">200,00</text>
<text x="271.4" y="104.9" transform="rotate(-90 271.4 104.9)">200,00</text>
<text x="111.5" y="118.9" transform="rotate(-90 111.5 118.9)">20,00</text>
<text x="235.6" y="114.1" transform="rotate(-66 235.6 114.1)">45°</text>
<text x="17.5" y="123.8">220,00</text>
<text x="125.3" y="135.6" transform="rotate(-90 125.3 135.6)">10,00</text>
<text x="143.9" y="137.5">200,00</text>
<text x="227" y="136.4">200,00</text>
</g>
<g font-size="4.7">
<text x="99.2" y="131.7">1</text>
<text x="32.7" y="193.5">1</text>
</g>
<text font-size="3.9" x="277.9" y="188.5">A4</text>
<text font-size="3.2" x="177" y="190.9">Aço 1020</text>
<g font-size="2.8">
<text x="16.7" y="134.6">1. Refacear após soldagem</text>
<text x="16.7" y="138.4">para grarantir a planicidade e</text>
<text x="16.7" y="142.3">ortogonalidade entre as faces</text>
</g>
<g font-size="2">
<text x="107.6" y="147.6">SE NÃO ESPECIFICADO:</text>
<text x="141.4" y="147.6">ACABAMENTO:</text>
<text x="188.3" y="147.5">REBARBAR E</text>
<text x="188.3" y="150">QUEBRAR</text>
<text x="219.6" y="149">NÃO MUDAR ESCALA DO DESENHO</text>
<text x="260.3" y="149.2">REVISÃO</text>
<text x="107.6" y="150.1">DIMENSÕES EM MILÍMETROS</text>
<text x="107.6" y="152.6">ACABAM. SUPERFÍCIE:</text>
<text x="107.6" y="155.1">TOLERÂNCIAS:</text>
<text x="188.3" y="152.5">ARESTAS</text>
<text x="188.3" y="155">AGUDAS</text>
<text x="109.2" y="157.6">LINEAR:</text>
<text x="109.2" y="160.1">ANGULAR:</text>
<text x="121.3" y="165">NOME</text>
<text x="137" y="164.9">ASSINATURA</text>
<text x="154.2" y="164.9">DATA</text>
<text x="207.2" y="164.9">TÍTULO:</text>
<text x="107.2" y="169.1">DESEN.</text>
<text x="107.4" y="173.3">VERIF.</text>
<text x="107.4" y="177.4">APROV.</text>
<text x="107.5" y="181.8">MANUF.</text>
<text x="162.7" y="185.5">MATERIAL:</text>
<text x="207.1" y="185.5">DES. Nº</text>
<text x="107.7" y="186.1">QUALID</text>
<text x="162.6" y="198.5">PESO:</text>
<text x="207.1" y="198.6">ESCALA:1:5</text>
<text x="251.5" y="198.6">FOLHA 1 DE 1</text>
</g>
</svg>
